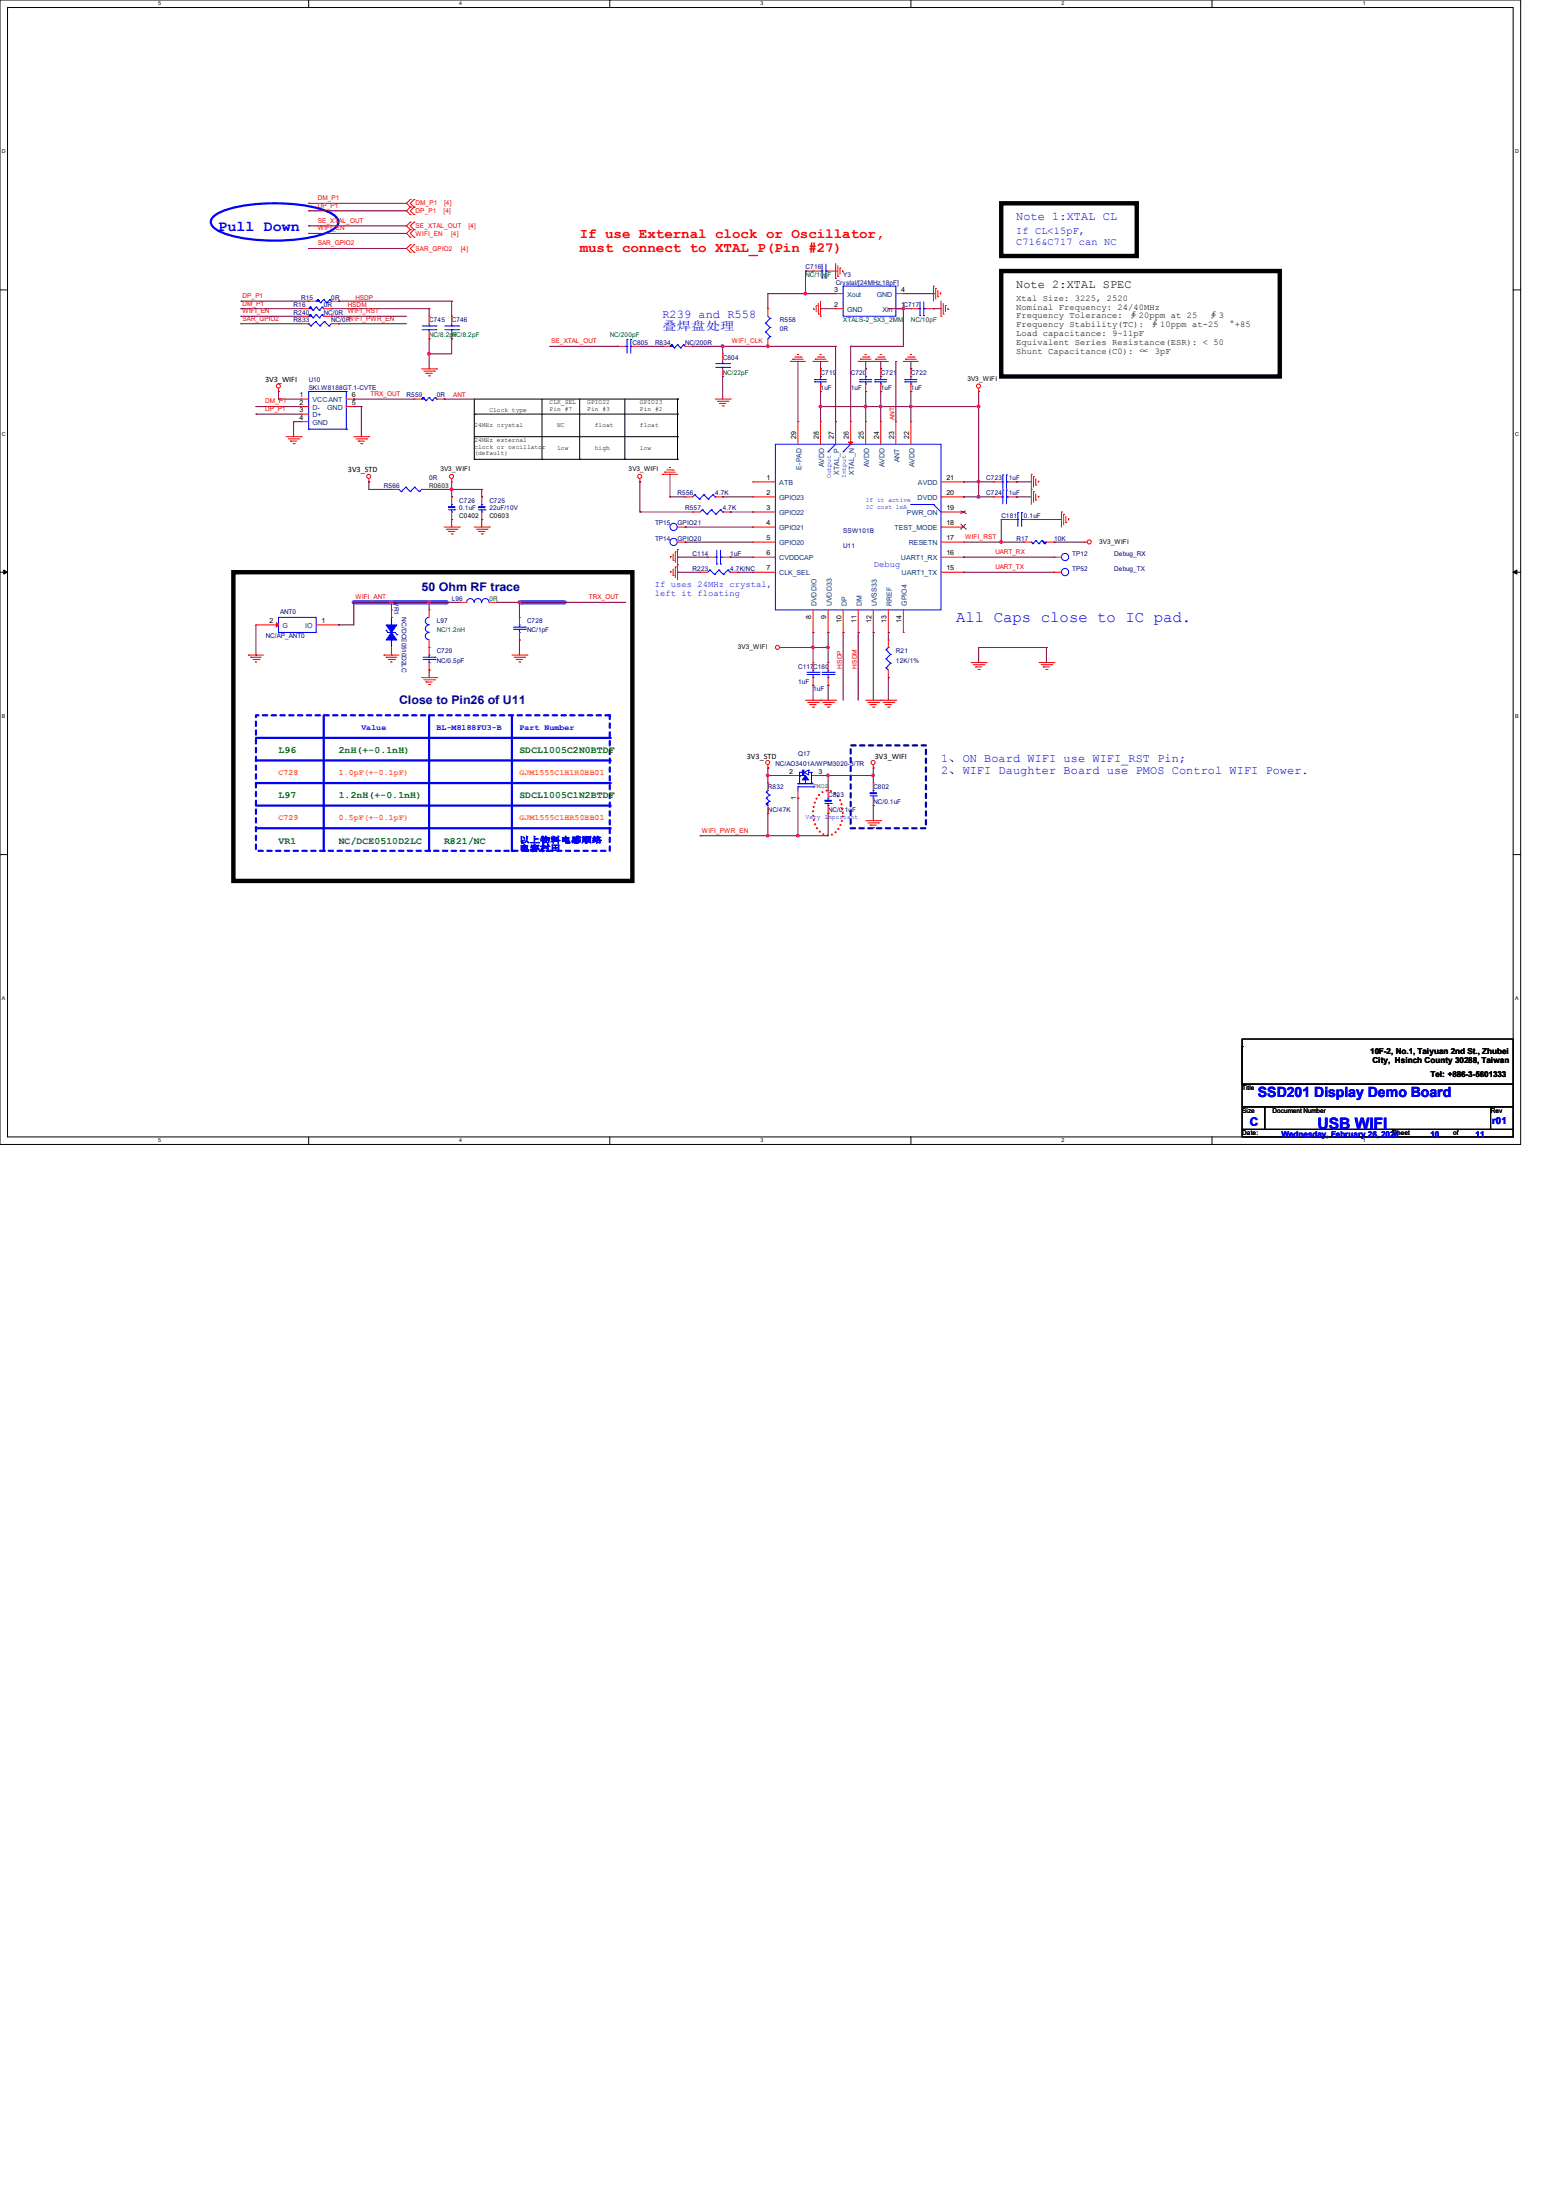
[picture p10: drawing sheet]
<svg xmlns="http://www.w3.org/2000/svg" width="210mm" height="297mm" viewBox="0 0 210 297" stroke-linecap="round" stroke-linejoin="round" font-family="sans-serif">
<path d="M0 0h205.2v154.4h-205.2zM1 1h203.2v152.4h-203.2z" fill="none" stroke="#000" stroke-width=".13"/>
<g fill="#fff">
<path d="M21.3 .1h.4v.8h-.4z"/>
<path d="M21.3 153.5h.4v.8h-.4z"/>
</g>
<path d="M41.7 0v1M41.7 153.4v1" fill="none" stroke="#000" stroke-width=".13"/>
<g fill="#fff">
<path d="M62 .1h.4v.8h-.4z"/>
<path d="M62 153.5h.4v.8h-.4z"/>
</g>
<path d="M82.3 0v1M82.3 153.4v1" fill="none" stroke="#000" stroke-width=".13"/>
<g fill="#fff">
<path d="M102.6 .1h.4v.8h-.4z"/>
<path d="M102.6 153.5h.4v.8h-.4z"/>
</g>
<path d="M122.9 0v1M122.9 153.4v1" fill="none" stroke="#000" stroke-width=".13"/>
<g fill="#fff">
<path d="M143.3 .1h.3v.8h-.3z"/>
<path d="M143.3 153.5h.3v.8h-.3z"/>
</g>
<path d="M163.6 0v1M163.6 153.4v1" fill="none" stroke="#000" stroke-width=".13"/>
<g fill="#fff">
<path d="M183.9 .1h.4v.8h-.4z"/>
<path d="M183.9 153.5h.4v.8h-.4z"/>
<path d="M.3 20.1h.5v.8h-.5z"/>
<path d="M204.5 20.1h.5v.8h-.5z"/>
<path d="M.3 58.2h.5v.8h-.5z"/>
<path d="M204.5 58.2h.5v.8h-.5z"/>
</g>
<path d="M0 39.1h1M204.2 39.1h1" fill="none" stroke="#000" stroke-width=".13"/>
<g fill="#fff">
<path d="M.3 96.3h.4v.8h-.4z"/>
<path d="M204.5 96.3h.4v.8h-.4z"/>
</g>
<path d="M0 77.2h1M204.2 77.2h1" fill="none" stroke="#000" stroke-width=".13"/>
<path d="M.5 76.9l.5 .3-.5 .3zM204.2 77.2l.5-.3v.6z" fill="#000" stroke="#000" stroke-width=".13"/>
<g fill="#fff">
<path d="M.3 134.4h.4v.8h-.4z"/>
<path d="M204.5 134.4h.4v.8h-.4z"/>
</g>
<path d="M0 115.3h1M204.2 115.3h1" fill="none" stroke="#000" stroke-width=".13"/>
<path d="M110.5 107.3a1.6 1.6 0 0 1 1.5-.6 1.6 1.6 0 0 1 1.3 1.1 3.9 3.9 0 0 1-.7 4.6 1.62 1.62 0 0 1-2.4-.8 4.2 4.2 0 0 1 .3-4.3z" fill="none" stroke="#f00" stroke-width=".3" stroke-dasharray="0 .6"/>
<path d="M114.8 100.6h10.2v11.2h-10.2z" fill="none" stroke="#0000a0" stroke-width=".3" stroke-dasharray=".6 .6"/>
<path d="M28.9 29.2a10.9 10.9 0 0 1 5.4-1.6 23.3 23.3 0 0 1 9.7 .9 2.13 2.13 0 0 1 1.7 1.5 2.13 2.13 0 0 1-1.7 1.4 23.9 23.9 0 0 1-13.9 0 2.13 2.13 0 0 1-1.7-1.4l.2-.5z" fill="none" stroke="#00f" stroke-width=".3"/>
<path d="M31.5 77.2h53.8v41.7h-53.8z" fill="none" stroke="#000" stroke-width=".59"/>
<path d="M47.8 81.3h12.4" fill="none" stroke="#0080ff" stroke-width=".59"/>
<circle cx="60.2" cy="81.3" r=".3" fill="#0080ff"/>
<path d="M70.3 81.3h5.9" fill="none" stroke="#0080ff" stroke-width=".59"/>
<circle cx="70.3" cy="81.3" r=".3" fill="#0080ff"/>
<path d="M135.1 36.6h37.6v14.2h-37.6zM135.1 27.4h18.3v7.1h-18.3z" fill="none" stroke="#000" stroke-width=".59"/>
<g fill="none" stroke="#00f" stroke-width=".3">
<path d="M34.5 99.6h47.8M43.7 96.5v18.3M57.9 96.5v18.3M69.1 96.5v18.3M82.3 99.6h.1M34.5 102.6h47.8M34.5 105.7h47.8M34.5 108.7h47.8M34.5 111.8h47.8M43.7 114.8h.1M57.9 114.8h.1M69.1 114.8h.1"/>
<path d="M82.3 102.6h.1M82.3 105.7h.1M82.3 108.7h.1M82.3 111.8h.1"/>
</g>
<path d="M34.5 96.5h47.8v18.3h-47.8z" fill="none" stroke="#00f" stroke-width=".3" stroke-dasharray=".6 .6"/>
<g fill="none" stroke="#000" stroke-width=".13">
<path d="M64 55.9h.1M64 58.9h.1M64 55.9h27.4M64 58.9h27.4M73.2 53.8v8.2M78.2 53.8v8.2M84.3 53.8v8.2M91.4 55.9h.1M91.4 58.9h.1M91.4 53.8h.1M91.4 53.8h-27.4v8.2M91.4 53.8v8.2"/>
<path d="M64 62h.1M64 62h27.4M73.2 62h.1M78.2 62h.1M84.3 62h.1M91.4 62h.1M167.6 140.2h36.6v6.1h-36.6zM167.6 146.3h36.6v3.1h-36.6zM167.6 149.4h3.1v3h-3.1zM167.6 152.4h20.4v1h-20.4zM167.6 141.2h.1M167.6 141.2v5.1"/>
<path d="M170.7 149.4h30.5v3h-30.5zM188 152.4h16.2v1h-16.2zM201.2 149.4h3v3h-3z"/>
</g>
<g fill="none" stroke="#f00" stroke-width=".13">
<path d="M55.4 33h.1M55.4 34h.1M55.4 26.9h.1M55.4 27.9h.1M55.4 29h.1M55.4 30h.1M55.4 31h.1M55.4 32h.1M55.4 33l-.5 .5 .5 .5M55.4 26.9l-.5 .5 .5 .5M55.4 27.9l-.5 .5 .5 .6M55.4 30l-.5 .5 .5 .5"/>
<path d="M55.4 31l-.5 .5 .5 .5M55.9 34h.1M55.9 33h.1M55.9 27.9h.1M55.9 26.9h.1M55.9 29h.1M55.9 31h.1M55.9 30h.1M55.9 32h.1M55.9 33l-.5 .5 .5 .5M55.9 26.9l-.5 .5 .5 .5M55.9 27.9l-.5 .5 .5 .6"/>
<path d="M55.9 30l-.5 .5 .5 .5M55.9 31l-.5 .5 .5 .5M109.7 36.6h.1M109.7 36.6h1M111.8 36.6h1M112.8 37.6h.1M112.8 39.6h.1M112.8 36.6h.1M112.8 35.6v2M112.8 39.6h1M113.1 37.3h.1M113.1 35.9v1.4"/>
<path d="M113.4 36.2h.1M113.4 36.2v.8M113.7 36.7h.1M113.7 36.5v.2M120.9 39.6h1M121.9 39.6h.1M126 38.6h.1M126 38.6v2M126.3 38.9h.1M126.3 38.9v1.4M126.6 39.2v.8M126.9 39.5h.1"/>
<path d="M126.9 39.5v.2M37.6 52.8h.1M37.6 52.4v.4M38.6 58.9h2M38.9 59.2h1.4M39.2 59.5h.1M39.2 59.5h.8M39.5 59.9h.2M39.7 59.9h.1M40.3 59.2h.1M40.6 58.9h.1M40.6 43.7h.1"/>
<path d="M40.6 42.7h.1M40.6 41.7h.1M40.6 53.8h.1M40.6 54.9h.1M40.6 55.9h.1M40.6 56.9h.1M40.6 53.8h1.1M40.6 41.7h1.1M40.6 43.7h1.1M40.6 42.7h1.1M40.6 54.9h1.1M40.6 55.9h1.1"/>
<path d="M40.6 56.9h1.1M41.7 40.6h.1M41.7 40.6h1M43.7 41.7h1M43.7 42.7h1M44.7 42.7h.1M44.7 41.7h.1M44.7 43.7h1M44.7 40.6h1M45.7 43.7h.1M45.7 40.6h.1M46.7 53.8h1.1"/>
<path d="M46.7 54.9h1.1M47.8 53.8h.1M47.8 54.9h.1M47.8 58.9h2M48 59.2h1.5M48.3 59.5h.1M48.3 59.5h.9M48.7 59.9h.2M48.9 59.9h.1M49.5 59.2h.1M49.8 58.9h.1M55.9 53.8h.1"/>
<path d="M55.9 53.8h1M56.9 49.8h2M57.2 50.1h1.4M57.5 50.4h.1M57.5 50.4h.8M57.8 50.7h.2M57.9 45.7h.1M57.9 42.7h.1M57.9 42.7v1M57.9 44.7v1M58 50.7h.1M58.6 50.1h.1"/>
<path d="M58.9 49.8h.1M58.9 53.8h1M59.9 53.8h.1M61 45.7h.1M61 42.7h.1M61 42.7v1M61 44.7v1M83.3 46.7h.1M83.3 46.7h1M85.3 46.7h1.1M86.4 46.7h.1M89.4 46.7h.1"/>
<path d="M89.4 46.7h1M92.5 46.7h1M93.5 46.7h.1M96.5 53.8h2.1M96.8 54.1h1.5M97.1 54.4h.1M97.1 54.4h.9M97.5 54.8h.1M97.5 50.8h.1M97.5 47.8h.1M97.5 47.8v1M97.5 49.8v1"/>
<path d="M97.6 54.8h.1M98.3 54.1h.1M98.6 53.8h.1M103.6 41.7h.1M103.6 46.7h.1M103.6 41.7v1M103.6 45.7v1M106.7 48.8h.1M106.7 48.8h2M107 48.5h.1M107 48.5h1.4M107.3 48.2h.8"/>
<path d="M107.6 47.8h.1M107.6 47.8h.2M107.7 56.9h.1M107.7 56.9v3M108.1 48.2h.1M109.7 48.8h.1M109.7 48.8h2.1M109.8 41.7h.1M109.8 41.6v.1M110 48.5h.1M110 48.5h1.5M110.2 41.2h.1"/>
<path d="M110.2 41.2v.9M110.3 48.2h.9M110.4 42.4h.1M110.4 40.9v1.5M110.7 47.8h.1M110.7 42.7h.1M110.7 56.9h.1M110.7 52.8h.1M110.7 49.8h.1M110.7 40.6v2.1M110.7 49.8v1M110.7 51.8v1"/>
<path d="M110.7 56.9v3M111.2 48.2h.1M112.8 41.7h.1M112.8 56.9h.1M112.8 56.9v3M112.8 41.7h1M114.8 56.9h.1M114.8 56.9v3M115.8 48.8h.1M115.8 48.8h4.1M116.1 48.5h.1M116.1 48.5h1.5"/>
<path d="M116.4 48.2h.9M116.8 47.8h.1M116.8 56.9h.1M116.8 52.8h.1M116.8 49.8h.1M116.8 49.8v1M116.8 51.8v1M116.8 56.9v3M117.3 48.2h.1M117.9 48.8h.1M118.2 48.5h.1M118.2 48.5h1.4"/>
<path d="M118.4 48.2h.9M118.8 47.8h.1M118.8 47.8h.2M118.9 56.9h.1M118.9 52.8h.1M118.9 49.8h.1M118.9 49.8v1M118.9 51.8v1M118.9 56.9v3M119.3 48.2h.1M120.9 56.9h.1M120.9 41.7h1"/>
<path d="M120.9 56.9v3M121.9 48.8h.1M121.9 41.7h.1M121.9 48.8h2.1M122.2 48.5h.1M122.2 48.5h1.5M122.5 48.2h.9M122.9 47.8h.1M122.9 56.9h.1M122.9 52.8h.1M122.9 49.8h.1M122.9 41.7h.1"/>
<path d="M122.9 41.7h1.1M122.9 49.8v1M122.9 51.8v1M122.9 56.9v3M123.4 48.2h.1M125 41.7h1M126 41.7h.1M126.6 40h.1M127 42.7h.1M127 40.6v2.1M127.3 42.4h.1M127.3 40.9v1.5"/>
<path d="M127.6 41.2h.1M127.6 41.2v.9M127.9 41.7h.1M127.9 41.6v.1M132.1 52.8h.1M132.1 52.4v.4M49.8 65h.1M49.8 64.6v.4M52.8 66h.1M52.8 66h1M56.9 66h1M57.9 66h.1"/>
<path d="M59.9 71.1h2.1M60.2 71.4h1.5M60.5 71.7h.1M60.5 71.7h.9M60.9 72.1h.1M61 65h.1M61 67.1h.1M61 70.1h.1M61 64.6v.4M61 67.1v1M61 69.1v1M61 72.1h.1"/>
<path d="M61.7 71.4h.1M62 71.1h.1M64 71.1h2M64.3 71.4h1.4M64.6 71.7h.1M64.6 71.7h.8M64.9 72.1h.2M65 67.1h.1M65 70.1h.1M65 67.1v1M65 69.1v1M65.1 72.1h.1"/>
<path d="M65.7 71.4h.1M66 71.1h.1M86.4 65h.1M86.4 64.6v.4M89.4 64h.1M89.4 64h2M89.7 63.7h.1M89.7 63.7h1.4M90 63.4h.8M90.3 63.1h.1M90.3 63.1h.2M90.5 75.1h.1"/>
<path d="M90.5 77.1h.1M90.5 75.1v.2M90.5 77.1v.2M90.8 75.6h.1M90.8 77.6h.1M90.8 63.4h.1M90.8 74.8v.8M90.8 76.8v.8M91.1 74.5h.1M91.1 76.5h.1M91.1 74.5v1.4M91.1 76.5v1.4"/>
<path d="M91.4 74.2h.1M91.4 76.2h.1M91.4 71.1h1.1M91.4 73.2h1.1M91.4 74.2v4M92.5 71.1h.1M92.5 73.2h.1M92.5 67.1h.1M92.5 67.1h1M93.5 69.1h.1M93.5 69.1h1M94.5 77.2h.1"/>
<path d="M94.5 77.2h1M95.5 75.2h.1M95.5 75.2h1M96.5 67.1h1M97.5 67.1h.1M97.5 75.2h1.1M97.5 69.1h1.1M98.6 69.1h.1M98.6 75.2h.1M98.6 77.2h1M99.6 77.2h.1M101.6 67.1h.1"/>
<path d="M101.6 69.1h.1M101.6 71.1h.1M101.6 73.2h.1M101.6 75.2h.1M101.6 77.2h.1M101.6 65h.1M101.6 71.1h3M101.6 73.2h3M101.6 75.2h3M101.6 67.1h3M101.6 69.1h3M101.6 77.2h3"/>
<path d="M101.6 65h3M127 71.1h3M127 73.2h3M127 75.2h3M127 67.1h3M127 69.1h3M127 77.2h3M127 65h3M130 75.2h.1M130 73.2h.1M130 71.1h.1M130 69.1h.1"/>
<path d="M130 67.1h.1M130 65h.1M130 77.2h.1M134.1 67.1h.1M134.1 65h.1M134.1 67.1h1M134.1 65h1M136.1 70.1h.1M136.1 70.1h1.1M136.1 67.1h1.1M136.1 65h1.1M137.2 67.1h.1"/>
<path d="M137.2 65h.1M138.2 73.2h.1M138.2 73.2h1M138.2 70.1h1M139.2 64h.1M139.2 66h.1M139.2 70.1h.1M139.2 64v4.1M139.5 64.3h.1M139.5 66.3h.1M139.5 64.3v1.4M139.5 66.3v1.5"/>
<path d="M139.8 65.4h.1M139.8 67.5h.1M139.8 64.6v.8M139.8 66.6v.9M140.1 64.9h.1M140.1 67h.1M140.1 64.9v.2M140.1 67v.1M141.2 73.2h1M142.2 75.2h.1M142.2 73.2h.1M142.2 77.2h.1"/>
<path d="M142.2 75.2h1.1M142.2 77.2h1.1M143.3 69.1h.1M143.3 69.1v2M143.6 69.4h.1M143.6 69.4v1.4M143.8 70.5h.1M143.8 69.7v.8M144.2 70h.1M144.2 70v.2M146.3 73.2h.1M146.3 73.2h.4"/>
<path d="M33.5 88.4h.1M33.5 88.4h2.1M33.8 88.7h.1M33.8 88.7h1.5M34.1 89h.9M34.5 89.3h.1M34.5 84.3h.1M34.5 84.3h3.1M35 89h.1M42.7 84.3h3M45.7 84.3h.1M51.8 88.4h.1"/>
<path d="M51.8 88.4h2M52.1 88.7h.1M52.1 88.7h1.5M52.4 89h.9M52.7 89.3h.1M52.7 89.3h.2M52.8 88.4h.1M52.8 82.3h.1M52.8 82.3v1M52.8 87.4v1M53.3 89h.1M56.9 91.4h2"/>
<path d="M57.2 91.7h1.4M57.5 92h.1M57.5 92h.8M57.8 92.4h.2M57.9 87.4h.1M57.9 90.4h.1M57.9 82.3h.1M57.9 82.3v1M57.9 86.4v2M57.9 89.4v1M58 92.4h.1M58.6 91.7h.1"/>
<path d="M58.9 91.4h.1M62 81.3h.1M62 81.3h1M66 81.3h1.1M67.1 81.3h.1M69.1 88.4h2M69.4 88.7h1.4M69.7 89h.1M69.7 89h.8M70 89.3h.2M70.1 83.3h.1M70.1 86.4h.1"/>
<path d="M70.1 83.3v1M70.1 85.3v1.1M70.2 89.3h.1M70.8 88.7h.1M71.1 88.4h.1M105.2 87.4h.5M105.7 87.4h.1M108.7 94.5h4.1M109 94.8h1.4M109.3 95.1h.1M109.3 95.1h.9M109.6 95.4h.2"/>
<path d="M109.7 85.3h.1M109.7 89.4h.1M109.7 92.5h.1M109.7 82.3v3M109.7 89.4v1M109.7 91.4v1.1M109.8 95.4h.1M110.4 94.8h.1M110.7 94.5h.1M111 94.8h1.5M111.3 95.1h.1M111.3 95.1h.9"/>
<path d="M111.7 95.4h.1M111.8 89.4h.1M111.8 92.5h.1M111.8 85.3h.1M111.8 82.3v3M111.8 89.4v1M111.8 91.4v1.1M111.8 95.4h.1M112.5 94.8h.1M112.8 94.5h.1M113.8 85.3h.1M113.8 82.3v3"/>
<path d="M115.8 85.3h.1M115.8 82.3v3M116.8 94.5h4.1M117.1 94.8h1.5M117.4 95.1h.1M117.4 95.1h.9M117.8 95.4h.1M117.9 85.3h.1M117.9 82.3v3M117.9 95.4h.1M118.6 94.8h.1M118.9 94.5h.1"/>
<path d="M119.2 94.8h1.4M119.5 95.1h.1M119.5 95.1h.8M119.8 95.4h.2M119.9 85.3h.1M119.9 91.4h.1M119.9 86.4h.1M119.9 82.3v3M119.9 86.4v1M119.9 90.4v1M120 95.4h.1M120.6 94.8h.1"/>
<path d="M120.9 94.5h.1M121.9 85.3h.1M121.9 82.3v3M131.1 89.4h2M131.4 89.7h1.4M131.7 90h.1M131.7 90h.8M132 90.3h.2M132.2 90.3h.1M132.8 89.7h.1M133.1 89.4h.1M140.2 89.4h2"/>
<path d="M140.5 89.7h1.4M140.8 90h.1M140.8 90h.8M141.1 90.3h.2M141.3 90.3h.1M141.9 89.7h.1M142.2 89.4h.1M103.6 103.6h.1M103.6 109.7h.1M103.6 105.7h.1M103.6 103.2v.4M103.6 105.7v1"/>
<path d="M103.6 108.7v1M106.7 104.6h.1M106.7 104.6h1M107.7 107.7h.1M107.7 106.7v1M109.7 104.6h1M110.7 104.6h.1M111.8 106.7h.1M111.8 109.7h.1M111.8 106.7v1M111.8 108.7v1M116.8 110.7h2.1"/>
<path d="M117.1 111h1.5M117.4 111.3h.1M117.4 111.3h.9M117.8 111.7h.1M117.9 103.6h.1M117.9 105.7h.1M117.9 108.7h.1M117.9 103.2v.4M117.9 105.7v1M117.9 107.7v1M117.9 111.7h.1M118.6 111h.1"/>
<path d="M118.9 110.7h.1"/>
<circle cx="37.6" cy="52.1" r=".28"/>
<circle cx="132.1" cy="52.1" r=".28"/>
<circle cx="49.8" cy="64.3" r=".28"/>
<circle cx="60.9" cy="64.3" r=".28"/>
<circle cx="86.3" cy="64.3" r=".28"/>
<circle cx="147" cy="73.1" r=".28"/>
<circle cx="104.9" cy="87.4" r=".28"/>
<circle cx="103.6" cy="102.9" r=".28"/>
<circle cx="117.8" cy="102.9" r=".28"/>
</g>
<g fill="none" stroke="#00f" stroke-width=".13">
<path d="M110.7 36.6h.3M111 36.6h.1M111 37.5h.1M111 35.6v1.9M111.5 37.5h.1M111.5 36.6h.1M111.5 36.6h.3M111.5 35.6v1.9M113.8 38.6h7.1v4.1h-7.1zM41.7 43.7h.1M41.7 57.9h.1M41.7 43.7l.3 .3"/>
<path d="M41.7 57.9h5M41.9 42.5h.1M41.9 41.4h.1M41.9 42.5l-.2 .2M41.9 42.5l.3 .4M41.9 41.4l-.2 .3M41.9 41.4l.3 .5M42 44h.1M42.2 42.9h.1M42.2 41.9h.1M42.6 43.4h.1M42.6 43.4l.6 .6"/>
<path d="M42.6 43.4l-.6 .6M42.7 42.5h.1M42.7 41.4h.1M42.7 42.5l-.5 .4M42.7 42.5l.4 .4M42.7 41.4l-.5 .5M42.7 41.4l.4 .5M42.9 40.4h.1M42.9 40.4l-.2 .2M42.9 40.4l.4 .5M43.1 42.9h.1M43.1 41.9h.1"/>
<path d="M43.2 44h.1M43.3 40.9h.1M43.5 42.5h.1M43.5 41.4h.1M43.5 42.5l-.4 .4M43.5 42.5l.2 .2M43.5 41.4l-.4 .5M43.5 41.4l.2 .3M43.7 42.7h.1M43.7 40.4h.1M43.7 41.7h.1M43.7 40.4l-.4 .5"/>
<path d="M43.7 40.4l.4 .5M43.8 43.4h.1M43.8 43.4l.6 .6M43.8 43.4l-.6 .6M44.1 40.9h.1M44.4 44h.1M44.5 40.4h.1M44.5 40.4l-.4 .5M44.5 40.4l.2 .2M44.7 40.6h.1M44.7 43.7l-.3 .3M46.7 52.8h.1"/>
<path d="M46.7 57.9h.1M46.7 52.8h-5v5.1M46.7 52.8v5.1M57 44h1.8M57 44.5h1.8M57.1 53.6h.1M57.1 53.6l-.2 .2M57.1 53.6l.4 .5M57.5 54.1h.1M57.9 44.5h.1M57.9 44h.1M57.9 53.6h.1"/>
<path d="M57.9 43.7v.3M57.9 44.5v.2M57.9 53.6l-.4 .5M57.9 53.6l.4 .5M58.3 54.1h.1M58.7 53.6h.1M58.7 53.6l-.4 .5M58.7 53.6l.2 .2M58.8 44h.1M58.8 44.5h.1M58.9 53.8h.1M60 44h1.9"/>
<path d="M60 44.5h1.9M61 44.5h.1M61 44h.1M61 43.7v.3M61 44.5v.2M61.9 44h.1M61.9 44.5h.1M84.3 46.7h.3M84.6 45.8h.1M84.6 46.7h.1M84.6 45.8v1.9M85.1 46.7h.1"/>
<path d="M85.1 45.8h.1M85.1 46.7h.2M85.1 45.8v1.9M90.6 46.5h.1M90.6 46.5l-.2 .2M90.6 46.5l.4 .4M91 46.9h.1M91.4 46.5h.1M91.4 46.5l-.4 .4M91.4 46.5l.5 .4M91.9 46.9h.1M92.2 46.5h.1"/>
<path d="M92.2 46.5l-.3 .4M92.2 46.5l.3 .2M92.5 46.7h.1M96.6 49.1h1.9M96.6 49.6h1.9M97.5 49.6h.1M97.5 49.1h.1M97.5 48.8v.3M97.5 49.6v.2M98.5 49.1h.1M98.5 49.6h.1M103.3 43.6h.1"/>
<path d="M103.3 44.8h.1M103.3 43.6l.6 .6M103.3 44.8l.6 .6M103.6 45.7h.1M103.6 42.7l.3 .3M103.9 43h.1M103.9 44.2h.1M103.9 45.4h.1M103.9 43l-.6 .6M103.9 44.2l-.6 .6M103.9 45.4l-.3 .3M104.6 59.9h22.4v22.4h-22.4z"/>
<path d="M109.9 51.5h.1M109.9 51.2h.1M109.9 51.5h1.6M109.9 51.2h1.6M110.7 50.8h.1M110.7 51.8h.1M110.7 50.8v.4M110.7 51.5v.3M112.8 59.9l-1 1.1M114.8 59.9l-1 1.1M116 51.5h.1M116 51.2h.1"/>
<path d="M116 51.5h1.6M116 51.2h1.6M116.8 50.8h.1M116.8 51.8h.1M116.8 50.8v.4M116.8 51.5v.3M118.1 51.5h.1M118.1 51.2h.1M118.1 51.5h1.6M118.1 51.2h1.6M118.9 50.8h.1M118.9 51.8h.1"/>
<path d="M118.9 50.8v.4M118.9 51.5v.3M122.1 51.5h.1M122.1 51.2h.1M122.1 51.5h1.6M122.1 51.2h1.6M122.9 50.8h.1M122.9 51.8h.1M122.9 50.8v.4M122.9 51.5v.3M124 41.7h.2M124.2 41.7h.1"/>
<path d="M124.2 42.6h.1M124.2 40.7v1.9M124.7 42.6h.1M124.7 41.7h.1M124.7 41.7h.3M124.7 40.7v1.9M53.8 66l.3 .3M54.1 66.3h.1M54.8 65.7h.1M54.8 65.7l-.7 .6M54.8 65.7l.6 .6M55.4 66.3h.1"/>
<path d="M56 65.7h.1M56 65.7l-.6 .6M56 65.7l.6 .6M56.6 66.3h.1M56.9 66h.1M56.9 66l-.3 .3M60.5 68.8h.9M61 69.1h.1M61 68.1h.1M61 68.1v.3M61 68.8v.3M61.4 68.8h.1"/>
<path d="M64.6 68.8h.8M65 69.1h.1M65 68.1h.1M65 68.1v.3M65 68.8v.3M65.4 68.8h.1M93.8 66.8h.1M93.8 66.8l-.3 .3M93.8 66.8l.6 .6M94.4 67.4h.1M94.8 68.8h.1M94.8 68.8l-.3 .3"/>
<path d="M94.8 68.8l.6 .6M95 66.8h.1M95 66.8l-.6 .6M95 66.8l.6 .6M95.4 69.4h.1M95.6 67.4h.1M95.8 76.9h.1M95.8 76.9l-.3 .3M95.8 76.9l.6 .6M96 68.8h.1M96 68.8l-.6 .6M96 68.8l.6 .6"/>
<path d="M96.2 66.8h.1M96.2 66.8l-.6 .6M96.2 66.8l.3 .3M96.4 77.5h.1M96.5 67.1h.1M96.5 75.2h.2M96.6 69.4h.1M96.7 75.2h.1M96.7 76.1h.1M96.7 74.3v1.8M97 76.9h.1M97 76.9l-.6 .6"/>
<path d="M97 76.9l.6 .6M97.2 68.8h.1M97.2 76.1h.1M97.2 75.2h.1M97.2 68.8l-.6 .6M97.2 68.8l.3 .3M97.2 75.2h.3M97.2 74.3v1.8M97.5 69.1h.1M97.6 77.5h.1M98.3 76.9h.1M98.3 76.9l-.7 .6"/>
<path d="M98.3 76.9l.3 .3M98.6 77.2h.1M111.8 61h.1M113.8 61h.1M122.9 68.1h.1M122.9 68.1h3.1M126 68.1h.1M126 68.1l1 1M135.1 67.1h.2M135.1 65h.2M135.3 67.1h.1M135.3 66.1h.1"/>
<path d="M135.3 65h.1M135.3 64.1h.1M135.3 64.1v1.9M135.3 66.1v1.9M135.8 66.1h.1M135.8 67.1h.1M135.8 64.1h.1M135.8 65h.1M135.8 67.1h.3M135.8 64.1v1.9M135.8 66.1v1.9M135.8 65h.3"/>
<path d="M137.2 70.1h.2M137.4 70.1h.1M137.4 69.2h.1M137.4 69.2v1.8M137.9 69.2h.1M137.9 70.1h.1M137.9 70.1h.3M137.9 69.2v1.8M139.2 73.2h.1M139.2 73.2l.2 .2M139.4 73.4h.1M139.8 72.9h.1"/>
<path d="M139.8 72.9l.4 .5M139.8 72.9l-.4 .5M140.2 73.4h.1M140.6 72.9h.1M140.6 72.9l.4 .5M140.6 72.9l-.4 .5M141 73.4h.1M141.2 73.2l-.2 .2M37.6 83.3h5.1v2h-5.1zM52.1 85h.1M52.1 85l.2 .3M52.3 85.3h.1"/>
<path d="M52.3 85.3h1l.3 .3M52.8 86.4h.1M52.8 83.3h.1M52.8 83.3v1M52.8 86.4v1M53.6 85.6h.1M57.1 88.7h1.6M57.1 89h1.6M57.9 89.4h.1M57.9 88.4h.1M57.9 85.3a.49 .49 0 0 0-.5 .5 .49 .49 0 0 0 .5 .5M57.9 84.3a.49 .49 0 0 0-.5 .5 .49 .49 0 0 0 .5 .5"/>
<path d="M57.9 83.3a.49 .49 0 0 0-.5 .5 .49 .49 0 0 0 .5 .5M57.9 88.4v.3M57.9 89v.4M58.7 88.7h.1M58.7 89h.1M64 81.3a.49 .49 0 0 0-.5-.5 .49 .49 0 0 0-.5 .5M65 81.3a.49 .49 0 0 0-.5-.5 .49 .49 0 0 0-.5 .5M66 81.3a.49 .49 0 0 0-.5-.5 .49 .49 0 0 0-.5 .5M69.3 84.6h1.6M69.3 84.9h1.6M70.1 85.3h.1M70.1 84.3h.1"/>
<path d="M70.1 84.3v.3M70.1 84.9v.4M70.9 84.6h.1M70.9 84.9h.1M108.9 90.7h1.6M108.9 91h1.6M109.7 91.4h.1M109.7 90.4h.1M109.7 90.4v.3M109.7 91v.4M110.5 90.7h.1M110.5 91h.1"/>
<path d="M111 90.7h1.6M111 91h1.6M111.8 91.4h.1M111.8 90.4h.1M111.8 90.4v.3M111.8 91v.4M112.6 90.7h.1M112.6 91h.1M119.6 90.1h.1M119.6 88.9h.1M119.6 87.7h.1M119.6 90.1l.3 .3"/>
<path d="M119.6 88.9l.6 .6M119.6 87.7l.6 .6M119.9 87.4h.1M119.9 87.4l-.3 .3M120.2 89.5h.1M120.2 88.3h.1M120.2 89.5l-.6 .6M120.2 88.3l-.6 .6M103.4 108.5h.1M103.4 107.7h.1M103.4 106.9h.1M103.4 108.5l.2 .2"/>
<path d="M103.4 107.7l.4 .4M103.4 106.9l.4 .4M103.6 106.7h.1M103.6 106.7l-.2 .2M103.8 108.1h.1M103.8 107.3h.1M103.8 108.1l-.4 .4M103.8 107.3l-.4 .4M107.7 106.2h.1M107.7 105.7h.1M107.7 104.6h.1M107.7 106.2v.5"/>
<path d="M107.7 106.2h2M107.7 104.6h1v1.1M107.7 105.7h2M107.9 104.7h.1M107.9 104.6h.1M107.9 104.2h.1M107.9 104.2v1.5M107.9 104.2h.4M108.5 104.2h.1M108.7 105.7h.1M109.1 103.9h.1M109.1 104.2h.4"/>
<path d="M109.1 103.9l-.6 .3M109.1 103.9v.7l-.6-.4M109.5 104.6h.1M109.5 105.7h.1M109.5 104.2h.1M109.5 104.6h.2M109.5 104.2v1.5M109.7 106.2h.1M111.3 108.4h.9M111.8 108.7h.1M111.8 107.7h.1M111.8 107.7v.3"/>
<path d="M111.8 108.4v.3M112.2 108.4h.1M117.4 107.4h.9M117.9 107.7h.1M117.9 106.7h.1M117.9 106.7v.3M117.9 107.4v.3M118.3 107.4h.1"/>
<circle cx="90.9" cy="73.1" r=".49"/>
<circle cx="90.9" cy="71.1" r=".49"/>
<circle cx="143.7" cy="77.2" r=".49"/>
<circle cx="143.7" cy="75.2" r=".49"/>
</g>
<g fill="#00f" stroke="#00f" stroke-width=".13">
<path d="M52.8 85.3l.8 1.1h-1.5z" fill-rule="evenodd"/>
<path d="M52.1 84.3h1.5l-.8 1z" fill-rule="evenodd"/>
<path d="M64.6 68.4h.8v.1h-.8z" fill-rule="evenodd"/>
<path d="M117.4 107h.9v.1h-.9z" fill-rule="evenodd"/>
<path d="M140.8 73.2h.4l-.2 .2z" fill-rule="evenodd"/>
<path d="M111.3 108h.9v.1h-.9z" fill-rule="evenodd"/>
<path d="M108.7 104.6l.4 .6h-.8z" fill-rule="evenodd"/>
<path d="M108.3 103.9h.2v.7h-.2z" fill-rule="evenodd"/>
<path d="M90.6 46.5l.2 .2h-.4l.2-.2 .2 .2z" fill-rule="evenodd"/>
<path d="M103.6 108.3v.4l-.2-.2z" fill-rule="evenodd"/>
<path d="M60.5 68.4h.9v.1h-.9z" fill-rule="evenodd"/>
<path d="M41.9 42.5l.2 .2h-.4l.2-.2 .2 .2z" fill-rule="evenodd"/>
<path d="M42.9 40.4l.2 .2h-.4l.2-.2 .2 .2z" fill-rule="evenodd"/>
<path d="M56.9 53.8l.2-.2 .2 .2-.2-.2 .2 .2z" fill-rule="evenodd"/>
<path d="M41.7 41.7l.2-.3 .2 .3-.2-.3 .2 .3z" fill-rule="evenodd"/>
</g>
<g fill="#f00" stroke="#f00" stroke-width=".13">
<path d="M37.3 84l.3 .3-.3 .3z"/>
<path d="M114.5 59.6h.6l-.3 .3z"/>
</g>
<path d="M129.6 71.4h.1M129.6 69.3h.1M129.6 70.7l.8 .7M129.6 68.9l.8 .4M130.4 71.4h.1M130.4 69.3h.1M130.4 70.7l-.8 .7M130.4 68.9l-.8 .4" fill="none" stroke="#804000" stroke-width=".13"/>
<g fill="none" stroke="#800040" stroke-width=".13">
<path d="M41.7 33.5h.1M41.7 27.4h.1M41.7 28.4h.1M41.7 30.5h.1M41.7 31.5h.1M41.7 33.5h13.2M41.7 27.4h13.2M41.7 28.4h13.2M41.7 30.5h13.2M41.7 31.5h13.2M103.6 39.6h.1M103.6 39.6v2.1"/>
<path d="M103.6 39.6h9.2M108.7 36.6h.1M108.7 39.6h.1M108.7 36.6v3M108.7 36.6h1M121.9 39.6h4.1M126 39.6h.1M32.5 43.7h.1M32.5 40.6h.1M32.5 41.7h.1M32.5 42.7h.1M32.5 43.7h8.1"/>
<path d="M32.5 40.6h9.2M32.5 41.7h8.1M32.5 42.7h8.1M34.5 54.9h.1M34.5 55.9h.1M34.5 54.9h6.1M34.5 55.9h6.1M37.6 52.8h.1M37.6 53.8h.1M37.6 52.8v1M37.6 53.8h3M39.6 56.9h.1"/>
<path d="M39.6 56.9h1M39.6 56.9v2M44.7 41.7h.1M44.7 42.7h.1M44.7 41.7h13.2M44.7 42.7h10.2M45.7 43.7h.1M45.7 40.6h.1M45.7 43.7h9.2M45.7 40.6h15.3M47.8 53.8h.1M47.8 54.9h.1"/>
<path d="M47.8 54.9h1M47.8 53.8h8.1M48.8 54.9h.1M48.8 54.9v4M57.9 41.7h.1M57.9 45.7h.1M57.9 47.8h.1M57.9 41.7v1M57.9 45.7v4.1M59.9 53.8h.1M59.9 53.8h4.1M61 40.6h.1"/>
<path d="M61 45.7h.1M61 40.6v2.1M61 45.7v2.1h-3.1M74.2 46.7h9.1M83.3 46.7h.1M86.4 46.7h3M89.4 46.7h.1M93.5 46.7h.1M93.5 46.7h19.3M97.5 46.7h.1M97.5 50.8h.1M97.5 46.7v1.1"/>
<path d="M97.5 50.8v3M107.7 48.8h.1M107.7 48.8v8.1M110.7 41.7h.1M110.7 49.8h.1M110.7 52.8h.1M110.7 54.9h.1M110.7 41.7h2.1M110.7 48.8v1M110.7 52.8v4.1M110.7 54.9h21.4M112.8 46.7h.1"/>
<path d="M112.8 56.9h.1M112.8 46.7v10.2M114.8 46.7h.1M114.8 46.7v10.2M116.8 49.8h.1M116.8 52.8h.1M116.8 54.9h.1M116.8 48.8v1M116.8 52.8v4.1M118.9 49.8h.1M118.9 52.8h.1M118.9 54.9h.1"/>
<path d="M118.9 48.8v1M118.9 52.8v4.1M119.9 41.7h.1M119.9 41.7h3M120.9 48.8h.1M120.9 48.8v8.1M121.9 41.7h.1M121.9 41.7v5h-7.1M122.9 49.8h.1M122.9 52.8h.1M122.9 54.9h.1M122.9 48.8v1"/>
<path d="M122.9 52.8v4.1M126 41.7h.1M126 41.7h1M132.1 52.8h.1M132.1 54.9h.1M132.1 52.8v14.3M49.8 66h.1M49.8 65h.1M49.8 66h3M49.8 65v1M57.9 66h7.1M61 66h.1"/>
<path d="M61 67.1h.1M61 70.1h.1M61 65v2.1M61 70.1v1M65 70.1h.1M65 66h.1M65 67.1h.1M65 66v1.1M65 70.1v1M86.4 69.1h.1M86.4 65h.1M86.4 69.1h7.1"/>
<path d="M86.4 65v4.1M90.4 64h.1M90.4 67.1h.1M90.4 67.1h2.1M90.4 64v3.1M91.4 75.2h.1M91.4 77.2h.1M91.4 75.2h4.1M91.4 77.2h3.1M92.5 71.1h.1M92.5 73.2h.1M92.5 71.1h9.1"/>
<path d="M92.5 73.2h9.1M97.5 67.1h.1M97.5 67.1h4.1M98.6 69.1h.1M98.6 75.2h.1M98.6 69.1h3M98.6 75.2h3M99.6 77.2h.1M99.6 77.2h2M130 65h.1M130 67.1h.1M130 75.2h.1"/>
<path d="M130 77.2h.1M130 65h4.1M130 67.1h4.1M130 73.2h8.2M130 75.2h12.2M130 77.2h12.2M132.1 65h.1M132.1 67.1h.1M135.1 70.1h.1M135.1 73.2h.1M135.1 70.1v3.1M135.1 70.1h1"/>
<path d="M137.2 65h.1M137.2 67.1h.1M137.2 65h2M137.2 67.1h2M139.2 70.1h.1M139.2 70.1h4.1M142.2 73.2h.1M142.2 73.2h4.1M34.5 88.4h.1M34.5 84.3v4.1M45.7 84.3h.1M47.8 81.3h.1"/>
<path d="M47.8 81.3h14.2M47.8 81.3v3h-2.1M52.8 81.3h.1M52.8 81.3v1M57.9 81.3h.1M57.9 90.4h.1M57.9 81.3v1M57.9 90.4v1M67.1 81.3h.1M67.1 81.3h17.2M70.1 81.3h.1M70.1 86.4h.1"/>
<path d="M70.1 81.3v2M70.1 86.4v2M84.3 81.3h.1M105.7 87.4h.1M105.7 87.4h6.1M109.7 85.3h.1M109.7 87.4h.1M109.7 92.5h.1M109.7 85.3v4.1M109.7 92.5v2M111.8 85.3h.1M111.8 87.4h.1"/>
<path d="M111.8 92.5h.1M111.8 85.3v4.1M111.8 92.5v2M113.8 85.3h.1M113.8 85.3v9.2M115.8 85.3h.1M115.8 85.3v9.2M117.9 85.3h.1M117.9 85.3v9.2M119.9 85.3h.1M119.9 91.4h.1M119.9 85.3v1.1"/>
<path d="M119.9 91.4v3.1M132.1 87.4h.1M132.1 87.4v2M132.1 87.4h9.1M141.2 87.4h.1M141.2 87.4v2M94.5 112.8h.1M103.6 103.6h.1M103.6 104.6h.1M103.6 109.7h.1M103.6 112.8h.1M103.6 103.6v2.1"/>
<path d="M103.6 109.7v3.1M103.6 104.6h3.1M107.7 107.7h.1M107.7 112.8h.1M107.7 107.7v5.1M110.7 104.6h.1M110.7 104.6h7.2M111.8 104.6h.1M111.8 109.7h.1M111.8 104.6v2.1M111.8 109.7v3.1h-17.3M117.9 103.6h.1"/>
<path d="M117.9 104.6h.1M117.9 108.7h.1M117.9 103.6v2.1M117.9 108.7v2"/>
</g>
<g fill="#f0f" stroke="#f0f" stroke-width=".13">
<circle cx="103.6" cy="104.6" r=".19"/>
<circle cx="117.8" cy="104.6" r=".19"/>
<circle cx="111.7" cy="104.6" r=".19"/>
<circle cx="103.6" cy="112.8" r=".19"/>
<circle cx="107.7" cy="112.8" r=".19"/>
<circle cx="108.7" cy="39.6" r=".19"/>
<circle cx="121.9" cy="41.6" r=".19"/>
<circle cx="116.8" cy="54.8" r=".19"/>
<circle cx="110.7" cy="54.8" r=".19"/>
<circle cx="118.9" cy="54.8" r=".19"/>
<circle cx="132.1" cy="54.8" r=".19"/>
<circle cx="122.9" cy="54.8" r=".19"/>
<circle cx="132.1" cy="65" r=".19"/>
<circle cx="60.9" cy="66" r=".19"/>
<circle cx="132.1" cy="67" r=".19"/>
<circle cx="135.1" cy="73.1" r=".19"/>
<circle cx="52.8" cy="81.3" r=".19"/>
<circle cx="57.9" cy="81.3" r=".19"/>
<circle cx="70.1" cy="81.3" r=".19"/>
<circle cx="109.7" cy="87.4" r=".19"/>
<circle cx="111.7" cy="87.4" r=".19"/>
<circle cx="103.6" cy="46.7" r=".19"/>
<circle cx="97.5" cy="46.7" r=".19"/>
<circle cx="57.9" cy="47.7" r=".19"/>
</g>
<g font-size="2.1" fill="#00f">
<text x="129" y="83.9">All Caps close to IC pad.</text>
<text x="177.8" y="152.4">USB WIFI</text>
</g>
<text font-size="2" fill="#00f" x="29.5" y="31.2">Pull Down</text>
<g font-size="1.9" fill="#f00">
<text x="78.2" y="32.1">If use External clock or Oscillator,</text>
<text x="78.2" y="34">must connect to XTAL_P(Pin #27)</text>
</g>
<text font-size="1.9" fill="#00f" x="169.8" y="148.1">SSD201 Display Demo Board</text>
<g font-size="1.6" fill="#00f">
<text x="137.2" y="29.7">Note 1:XTAL CL</text>
<text x="89.4" y="44.5">叠焊盘处理</text>
<text x="89.4" y="42.9">R239 and R558</text>
<text x="127" y="102.9">1、ON Board WIFI use WIFI_RST Pin;</text>
<text x="127" y="104.5">2、WIFI Daughter Board use PMOS Control WIFI Power.</text>
<text x="168.7" y="151.9">C</text>
</g>
<text font-size="1.6" x="137.2" y="38.9">Note 2:XTAL SPEC</text>
<g font-size="1.6" fill="#000080">
<text x="56.9" y="79.8">50 Ohm RF trace</text>
<text x="53.9" y="95">Close to Pin26 of U11</text>
</g>
<g font-size="1.4" fill="#00f">
<text x="137.2" y="31.6">If CL&lt;15pF,</text>
<text x="137.2" y="33">C716&amp;C717 can NC</text>
</g>
<g font-size="1.3" fill="#008000">
<text x="37.6" y="101.6">L96</text>
<text x="45.7" y="101.6">2nH(+-0.1nH)</text>
<text x="70.1" y="101.6">SDCL1005C2N0BTDF</text>
<text x="37.6" y="107.7">L97</text>
<text x="45.7" y="107.7">1.2nH(+-0.1nH)</text>
<text x="70.1" y="107.7">SDCL1005C1N2BTDF</text>
<text x="37.6" y="113.8">VR1</text>
<text x="45.7" y="113.8">NC/DCE0510D2LC</text>
<text x="59.9" y="113.8">R821/NC</text>
</g>
<text font-size="1.3" fill="#00f" x="201.4" y="151.7">r01</text>
<g font-size="1.2">
<text x="137.2" y="40.6">Xtal Size: 3225, 2520</text>
<text x="137.2" y="41.8">Nominal Frequency: 24/40MHz</text>
<text x="137.2" y="43">Frequency Tolerance: ∮20ppm at 25</text>
<text x="137.2" y="44.2">Frequency Stability(TC): ∮10ppm at-25</text>
<text x="137.2" y="45.3">Load capacitance: 9~11pF</text>
<text x="137.2" y="46.5">Equivalent Series Resistance(ESR): &lt; 50</text>
<text x="137.2" y="47.7">Shunt Capacitance(C0): ∝ 3pF</text>
<text x="163.1" y="43">∮3</text>
<text x="166" y="44.2">°+85</text>
</g>
<g font-size="1.2" fill="#00f">
<text x="117.9" y="76.5">Debug</text>
<text x="88.4" y="79.2">If uses 24MHz crystal,</text>
<text x="88.4" y="80.4">left it floating</text>
</g>
<g font-size="1.1">
<text x="35.8" y="51.6">3V3_WIFI</text>
<text x="46.9" y="63.8">3V3_STD</text>
<text x="100.8" y="102.4">3V3_STD</text>
<text x="118.1" y="102.4">3V3_WIFI</text>
<text x="184.9" y="142.2">10F-2, No.1, Taiyuan 2nd St., Zhubei</text>
<text x="185.2" y="143.4">City, Hsinch County 30288, Taiwan</text>
<text x="193" y="145.3">Tel: +886-3-5601333</text>
</g>
<g font-size="1.1" fill="#00f">
<text x="48.8" y="98.5">Value</text>
<text x="58.9" y="98.5">BL-M8188FU3-B</text>
<text x="70.1" y="98.5">Part Number</text>
<text x="70.1" y="113.7">以上物料电感顺络</text>
<text x="70.1" y="114.8">电容村田</text>
<text x="172.9" y="153.4">Wednesday, February 26, 2020</text>
<text x="193" y="153.4">10</text>
<text x="199.1" y="153.4">11</text>
</g>
<g font-size="1.1" fill="#ff8000">
<text x="37.6" y="104.6">C728</text>
<text x="45.7" y="104.6">1.0pF(+-0.1pF)</text>
<text x="70.1" y="104.6">GJM1555C1H1R0BB01</text>
<text x="37.6" y="110.7">C729</text>
<text x="45.7" y="110.7">0.5pF(+-0.1pF)</text>
<text x="70.1" y="110.7">GJM1555C1HR50BB01</text>
</g>
<g font-size="1">
<text x="107.5" y="59.2" transform="rotate(-90 107.5 59.2)">29</text>
<text x="110.5" y="59.2" transform="rotate(-90 110.5 59.2)">28</text>
<text x="112.5" y="59.2" transform="rotate(-90 112.5 59.2)">27</text>
<text x="114.6" y="59.2" transform="rotate(-90 114.6 59.2)">26</text>
<text x="116.6" y="59.2" transform="rotate(-90 116.6 59.2)">25</text>
<text x="118.6" y="59.2" transform="rotate(-90 118.6 59.2)">24</text>
<text x="120.7" y="59.2" transform="rotate(-90 120.7 59.2)">23</text>
<text x="122.7" y="59.2" transform="rotate(-90 122.7 59.2)">22</text>
<text x="109.5" y="83.6" transform="rotate(-90 109.5 83.6)">8</text>
<text x="111.5" y="83.6" transform="rotate(-90 111.5 83.6)">9</text>
<text x="113.6" y="84.1" transform="rotate(-90 113.6 84.1)">10</text>
<text x="115.6" y="84.1" transform="rotate(-90 115.6 84.1)">11</text>
<text x="117.6" y="84.1" transform="rotate(-90 117.6 84.1)">12</text>
<text x="119.7" y="84.1" transform="rotate(-90 119.7 84.1)">13</text>
<text x="121.7" y="84.1" transform="rotate(-90 121.7 84.1)">14</text>
<text x="107.5" y="107.9" transform="rotate(-90 107.5 107.9)">1</text>
</g>
<g font-size="1" fill="#004080">
<text x="108.2" y="63.4" transform="rotate(-90 108.2 63.4)">E-PAD</text>
<text x="111.2" y="63.1" transform="rotate(-90 111.2 63.1)">AVDD</text>
<text x="113.3" y="64.1" transform="rotate(-90 113.3 64.1)">XTAL_P</text>
<text x="115.3" y="64.1" transform="rotate(-90 115.3 64.1)">XTAL_N</text>
<text x="117.3" y="63.1" transform="rotate(-90 117.3 63.1)">AVDD</text>
<text x="119.4" y="63.1" transform="rotate(-90 119.4 63.1)">AVDD</text>
<text x="121.4" y="62.4" transform="rotate(-90 121.4 62.4)">ANT</text>
<text x="123.4" y="63.1" transform="rotate(-90 123.4 63.1)">AVDD</text>
<text x="110.2" y="81.8" transform="rotate(-90 110.2 81.8)">DVDDIO</text>
<text x="112.2" y="81.8" transform="rotate(-90 112.2 81.8)">UVDD33</text>
<text x="114.3" y="81.8" transform="rotate(-90 114.3 81.8)">DP</text>
<text x="116.3" y="81.8" transform="rotate(-90 116.3 81.8)">DM</text>
<text x="118.3" y="81.8" transform="rotate(-90 118.3 81.8)">UVSS33</text>
<text x="120.4" y="81.8" transform="rotate(-90 120.4 81.8)">RREF</text>
<text x="122.4" y="81.8" transform="rotate(-90 122.4 81.8)">GPIO4</text>
</g>
<g font-size=".9" fill="#f00">
<text x="42.9" y="27">DM_P1</text>
<text x="42.9" y="28">DP_P1</text>
<text x="56.1" y="27.7">DM_P1</text>
<text x="56.1" y="28.7">DP_P1</text>
<text x="59.9" y="28.7">[4]</text>
<text x="60" y="27.7">[4]</text>
<text x="42.9" y="33.1">SAR_GPIO2</text>
<text x="42.9" y="30.1">SE_XTAL_OUT</text>
<text x="42.9" y="31.1">WIFI_EN</text>
<text x="56.1" y="33.8">SAR_GPIO2</text>
<text x="56.1" y="30.8">SE_XTAL_OUT</text>
<text x="56.1" y="31.8">WIFI_EN</text>
<text x="60.9" y="31.8">[4]</text>
<text x="62.2" y="33.8">[4]</text>
<text x="63.2" y="30.8">[4]</text>
<text x="32.7" y="40.2">DP_P1</text>
<text x="32.7" y="41.2">DM_P1</text>
<text x="47" y="41.4">HSDM</text>
<text x="48" y="40.4">HSDP</text>
<text x="32.7" y="43.3">SAR_GPIO2</text>
<text x="32.7" y="42.2">WIFI_EN</text>
<text x="47" y="42.2">WIFI_RST</text>
<text x="74.4" y="46.3">SE_XTAL_OUT</text>
<text x="98.8" y="46.3">WIFI_CLK</text>
<text x="50" y="53.4">TRX_OUT</text>
<text x="61.2" y="53.6">ANT</text>
<text x="35.8" y="54.4">DM_P1</text>
<text x="35.8" y="55.5">DP_P1</text>
<text x="120.7" y="56.7" transform="rotate(-90 120.7 56.7)">ANT</text>
<text x="130.3" y="72.7">WIFI_RST</text>
<text x="134.3" y="74.8">UART_RX</text>
<text x="134.3" y="76.8">UART_TX</text>
<text x="48" y="80.9">WIFI_ANT</text>
<text x="79.5" y="80.9">TRX_OUT</text>
<text x="113.6" y="90.2" transform="rotate(-90 113.6 90.2)">HSDP</text>
<text x="115.6" y="90.2" transform="rotate(-90 115.6 90.2)">HSDM</text>
<text x="94.7" y="112.4">WIFI_PWR_EN</text>
</g>
<g font-size=".9" fill="#000080">
<text x="39.6" y="41.4">R16</text>
<text x="40.6" y="40.4">R15</text>
<text x="43.7" y="41.4">0R</text>
<text x="44.7" y="40.4">0R</text>
<text x="108.7" y="36.4">C716</text>
<text x="112.8" y="38.4">Crystal/[24MHz,18pF]</text>
<text x="113.8" y="37.4">Y3</text>
<text x="39.6" y="43.5">R833</text>
<text x="39.6" y="42.5">R240</text>
<text x="43.7" y="42.5">NC/0R</text>
<text x="44.7" y="43.5">NC/0RWIFI_PWR_EN</text>
<text x="57.9" y="43.5">C745</text>
<text x="61" y="43.5">C746</text>
<text x="85.4" y="46.5">C805</text>
<text x="88.4" y="46.5">R834</text>
<text x="92.5" y="46.5">NC/200R</text>
<text x="105.3" y="43.5">R558</text>
<text x="105.3" y="44.7">0R</text>
<text x="41.7" y="51.6">U10</text>
<text x="41.7" y="52.6">SKI.W8188GT.1-CVTE</text>
<text x="54.9" y="53.6">R559</text>
<text x="58.9" y="53.6">0R</text>
<text x="97.5" y="48.6">C804</text>
<text x="110.8" y="50.6">C719</text>
<text x="110.8" y="52.6">1uF</text>
<text x="114.8" y="50.6">C720</text>
<text x="114.8" y="52.6">1uF</text>
<text x="118.9" y="50.6">C721</text>
<text x="118.9" y="52.6">1uF</text>
<text x="122.9" y="50.6">C722</text>
<text x="122.9" y="52.6">1uF</text>
<text x="51.8" y="65.8">R566</text>
<text x="57.9" y="64.8">0R</text>
<text x="133.1" y="64.8">C723</text>
<text x="136.2" y="64.8">1uF</text>
<text x="62" y="67.9">C726</text>
<text x="62" y="68.9">0.1uF</text>
<text x="66" y="67.9">C725</text>
<text x="66" y="68.9">22uF/10V</text>
<text x="88.4" y="70.9">TP15</text>
<text x="91.5" y="70.9">GPIO21</text>
<text x="91.5" y="66.8">R556</text>
<text x="92.5" y="68.9">R557</text>
<text x="96.5" y="66.8">4.7K</text>
<text x="97.5" y="68.9">4.7K</text>
<text x="113.8" y="71.9">SSW101B</text>
<text x="133.1" y="66.8">C724</text>
<text x="135.1" y="69.9">C181</text>
<text x="136.2" y="66.8">1uF</text>
<text x="138.2" y="69.9">0.1uF</text>
<text x="88.4" y="72.9">TP14</text>
<text x="91.5" y="72.9">GPIO20</text>
<text x="93.5" y="75">C114</text>
<text x="93.5" y="77">R223</text>
<text x="98.6" y="75">1uF</text>
<text x="98.6" y="77">4.7K/NC</text>
<text x="113.8" y="74">U11</text>
<text x="137.2" y="72.9">R17</text>
<text x="142.3" y="72.9">10K</text>
<text x="144.7" y="75">TP12</text>
<text x="144.7" y="77">TP52</text>
<text x="150.4" y="75">Debug_RX</text>
<text x="150.4" y="77">Debug_TX</text>
<text x="37.8" y="82.9">ANT0</text>
<text x="53.2" y="81.3" transform="rotate(90 53.2 81.3)">VR1</text>
<text x="54.2" y="83.3" transform="rotate(90 54.2 83.3)">NC/DCE0510D2LC</text>
<text x="61" y="81.1">L96</text>
<text x="35.9" y="86.1">NC/AP_ANT0</text>
<text x="58.9" y="88.2">C729</text>
<text x="58.9" y="89.4">NC/0.5pF</text>
<text x="58.9" y="84.1">L97</text>
<text x="71.1" y="84.1">C728</text>
<text x="71.1" y="85.3">NC/1pF</text>
<text x="120.9" y="88.2">R21</text>
<text x="120.9" y="89.4">12K/1%</text>
<text x="107.7" y="90.2">C117C180</text>
<text x="107.7" y="92.2">1uF</text>
<text x="109.7" y="93.3">1uF</text>
<text x="107.7" y="102">Q17</text>
<text x="103.6" y="106.5">R832</text>
<text x="104.7" y="103.4">NC/AO3401A/WPM3020-3/TR</text>
<text x="111.8" y="107.5">C803</text>
<text x="117.9" y="106.5">C802</text>
<text x="103.6" y="109.5">NC/47K</text>
<text x="111.8" y="109.5">NC/0.1uF</text>
<text x="117.9" y="108.5">NC/0.1uF</text>
</g>
<g font-size=".9" fill="#008000">
<text x="108.7" y="37.4">NC/10pF</text>
<text x="57.9" y="45.5">NC/8.2pF</text>
<text x="61" y="45.5">NC/8.2pF</text>
<text x="82.3" y="45.5">NC/200pF</text>
<text x="113.8" y="43.5">XTALS-2_5X3_2MM</text>
<text x="122.9" y="43.5">NC/10pF</text>
<text x="97.5" y="50.6">NC/22pF</text>
<text x="66" y="81.1">0R</text>
<text x="58.9" y="85.3">NC/1.2nH</text>
</g>
<g font-size=".9">
<text x="112.6" y="39.4">3</text>
<text x="112.6" y="41.4">2</text>
<text x="121.6" y="39.4">4</text>
<text x="121.6" y="41.4">1C717</text>
<text x="40.4" y="53.6">1</text>
<text x="47.5" y="53.6">6</text>
<text x="130.6" y="51.4">3V3_WIFI</text>
<text x="40.4" y="54.6">2</text>
<text x="40.4" y="55.6">3</text>
<text x="40.4" y="56.6">4</text>
<text x="47.5" y="54.6">5</text>
<text x="64" y="57.6">24MHz crystal</text>
<text x="64" y="59.6">24MHz external</text>
<text x="66.1" y="55.6">Clock type</text>
<text x="74.2" y="54.6">CLK_SEL</text>
<text x="74.2" y="55.5">Pin #7</text>
<text x="75.2" y="57.6">NC</text>
<text x="79.3" y="54.6">GPIO22</text>
<text x="79.3" y="55.5">Pin #3</text>
<text x="80.3" y="57.6">float</text>
<text x="86.4" y="54.6">GPIO23</text>
<text x="86.4" y="55.5">Pin #2</text>
<text x="86.4" y="57.6">float</text>
<text x="59.4" y="63.6">3V3_WIFI</text>
<text x="64" y="60.5">clock or oscillator</text>
<text x="64" y="61.4">(default)</text>
<text x="75.2" y="60.7">low</text>
<text x="80.3" y="60.7">high</text>
<text x="84.8" y="63.6">3V3_WIFI</text>
<text x="86.4" y="60.7">low</text>
<text x="103.4" y="64.8">1</text>
<text x="127.7" y="64.8">21</text>
<text x="62" y="69.9">C0402</text>
<text x="66" y="69.9">C0603</text>
<text x="103.4" y="66.8">2</text>
<text x="103.4" y="68.8">3</text>
<text x="103.4" y="70.9">4</text>
<text x="127.7" y="70.9">18</text>
<text x="127.7" y="68.8">19</text>
<text x="127.7" y="66.8">20</text>
<text x="103.4" y="72.9">5</text>
<text x="103.4" y="74.9">6</text>
<text x="103.4" y="77">7</text>
<text x="127.7" y="74.9">16</text>
<text x="127.7" y="72.9">17</text>
<text x="127.7" y="77">15</text>
<text x="148.4" y="73.4">3V3_WIFI</text>
<text x="36.4" y="84.1">2</text>
<text x="43.4" y="84.1">1</text>
<text x="99.6" y="87.6">3V3_WIFI</text>
<text x="106.5" y="104.4">2</text>
<text x="109.7" y="106.4">PMOS</text>
<text x="110.5" y="104.4">3</text>
<text x="167.7" y="147.1">Title</text>
<text x="167.7" y="150.2">Size</text>
<text x="167.7" y="153.2">Date:</text>
<text x="171.7" y="150.2">Document Number</text>
<text x="188" y="153.2">Sheet</text>
<text x="196.1" y="153.2">of</text>
<text x="201.2" y="150.2">Rev</text>
</g>
<g font-size=".9" fill="#004080">
<text x="114.3" y="40">Xout</text>
<text x="118.3" y="40">GND</text>
<text x="114.3" y="42.1">GND</text>
<text x="119.1" y="42.1">Xin</text>
<text x="42.2" y="54.3">VCCANT</text>
<text x="42.2" y="55.3">D-</text>
<text x="42.2" y="56.3">D+</text>
<text x="42.2" y="57.3">GND</text>
<text x="44.2" y="55.3">GND</text>
<text x="105.2" y="65.4">ATB</text>
<text x="123.9" y="65.4">AVDD</text>
<text x="105.2" y="67.5">GPIO23</text>
<text x="105.2" y="69.5">GPIO22</text>
<text x="105.2" y="71.5">GPIO21</text>
<text x="120.7" y="71.5">TEST_MODE</text>
<text x="122.4" y="69.5">PWR_ON</text>
<text x="123.8" y="67.5">DVDD</text>
<text x="105.2" y="73.6">GPIO20</text>
<text x="105.2" y="75.6">CVDDCAP</text>
<text x="105.2" y="77.6">CLK_SEL</text>
<text x="121.6" y="75.6">UART1_RX</text>
<text x="121.7" y="77.6">UART1_TX</text>
<text x="122.7" y="73.6">RESETN</text>
<text x="38.1" y="84.8">G</text>
<text x="41.2" y="84.8">IO</text>
</g>
<text font-size=".9" fill="#004000" x="57.9" y="65.8">R0603</text>
<g font-size=".9" fill="#00f">
<text x="116.9" y="67.8">If it active</text>
<text x="116.9" y="68.7">IC cost 1mA</text>
<text x="108.7" y="110.4">Very Important</text>
</g>
<g font-size=".8" fill="#00f">
<text x="112.1" y="64.5" transform="rotate(-90 112.1 64.5)">Output</text>
<text x="114.1" y="64.5" transform="rotate(-90 114.1 64.5)">Intput</text>
</g>
<g font-size=".7">
<text x="21.3" y=".7">5</text>
<text x="62" y=".7">4</text>
<text x="102.6" y=".7">3</text>
<text x="143.3" y=".7">2</text>
<text x="183.9" y=".7">1</text>
<text x=".3" y="20.7">D</text>
<text x="204.5" y="20.7">D</text>
<text x=".3" y="58.8">C</text>
<text x="204.5" y="58.8">C</text>
<text x=".3" y="96.9">B</text>
<text x="204.5" y="96.9">B</text>
<text x=".3" y="135">A</text>
<text x="204.5" y="135">A</text>
<text x="21.3" y="154.2">5</text>
<text x="62" y="154.2">4</text>
<text x="102.6" y="154.2">3</text>
<text x="143.3" y="154.2">2</text>
<text x="183.9" y="154.2">1</text>
</g>
</svg>
